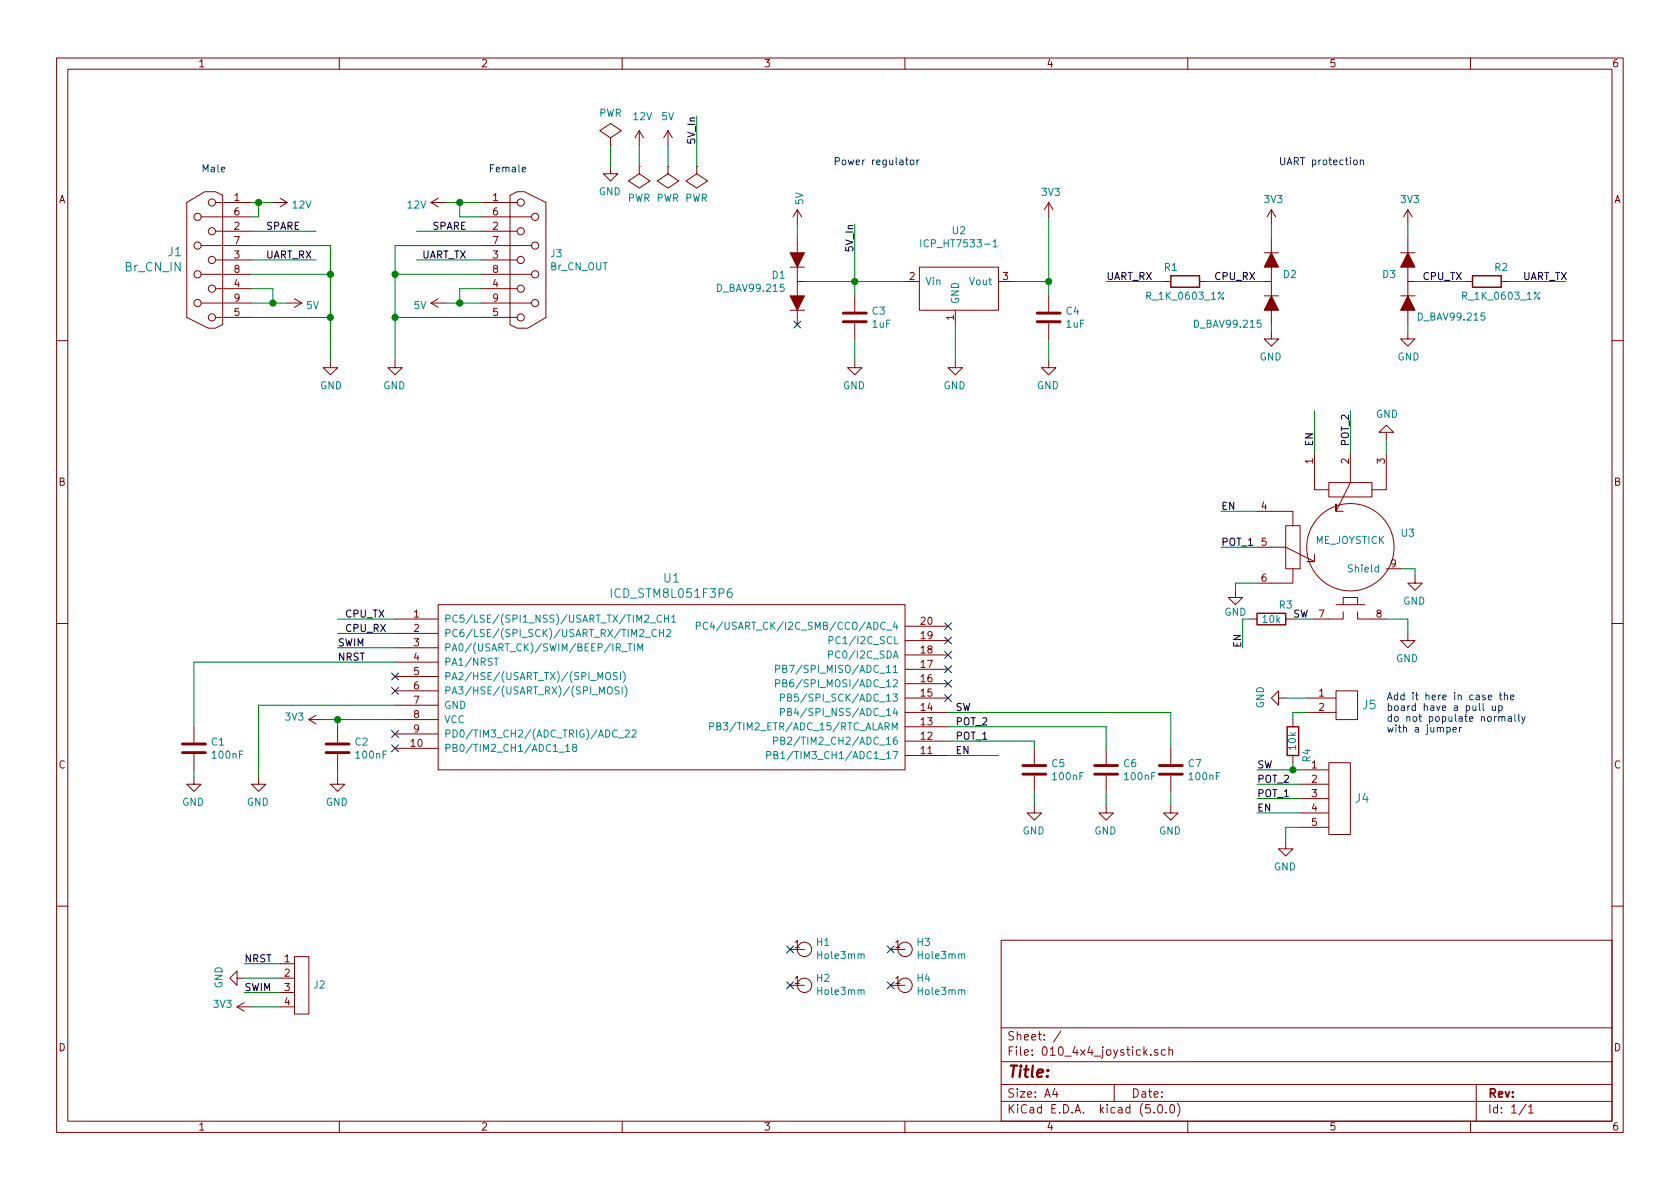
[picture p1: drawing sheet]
<svg xmlns="http://www.w3.org/2000/svg" width="297mm" height="210mm" viewBox="0 0 297 210" stroke-linecap="round" stroke-linejoin="round" font-family="sans-serif">
<g fill="none" stroke="#840000" stroke-width=".18">
<path d="M10 10.3h277v189.9h-277zM12 12.2h273v186.1h-273zM60 10.3v1.9M110 10.3v1.9M160 10.3v1.9M210 10.3v1.9M260 10.3v1.9M33 35.8l3.2-1.9h1.9l1.3 .6v22.9l-1.3 .6h-1.3l-3.8-1.9zM35.6 38.3h8.8M38.1 35.8h6.3M48.3 35.8h2.5M49.5 35l1.3 .8"/>
<path d="M50.8 35.8l-1.3 .8M76.2 35.8h2.5M76.2 35.8l1.3 .8M77.5 35l-1.3 .8M85.1 35.8h6.3M85.1 38.3h8.9M90.2 34.5l1.2-.6h1.3l3.8 1.9v20.3l-3.2 1.9h-1.9l-1.2-.6zM107.9 29.5v1.2h-1.2l1.2 1.3 1.3-1.3h-1.3M107.9 24.4l2-1.3-2-1.3-1.9 1.3 1.9 1.3v1.2M107.9 25.6h.1M113 29.5v1.2l1.9 1.3-1.9 1.3-1.9-1.3 1.9-1.3M113 29.5h.1"/>
<path d="M113 23.1l-.7 1.3M113 23.1v2.5M113 23.1l.8 1.3M118.1 29.5v1.2l1.9 1.3-1.9 1.3-1.9-1.3 1.9-1.3M118.1 29.5h.1M118.1 23.1l-.8 1.3M118.1 23.1v2.5M118.1 23.1l.8 1.3M123.2 29.5v1.2l1.9 1.3-1.9 1.3-1.9-1.3 1.9-1.3M123.2 29.5h.1M141 37.1v2.5M141 37.1l-.8 1.2"/>
<path d="M141 37.1l.7 1.2M185.4 35.8l-.7 1.3M185.4 35.8v2.5M185.4 35.8l.8 1.3M224.8 37.1v2.5M224.8 37.1l-.8 1.2M224.8 37.1l.8 1.2M248.9 37.1v2.5M248.9 37.1l-.7 1.2M248.9 37.1l.8 1.2M35.6 43.4h8.8M35.6 48.5h8.8"/>
<path d="M35.6 53.6h8.8M38.1 40.9h6.3M38.1 46h6.3M38.1 51h6.3M38.1 56.1h6.3M50.8 53.6h2.5M52.1 52.8l1.2 .8M53.3 53.6l-1.2 .8M76.2 53.6h2.5M76.2 53.6l1.3 .8M77.5 52.8l-1.3 .8M85.1 40.9h6.3"/>
<path d="M85.1 43.4h8.9M85.1 46h6.3M85.1 48.5h8.9M85.1 51h6.3M85.1 53.6h8.9M85.1 56.1h6.3M139.7 54.9h2.5M139.7 47.2h2.5M141 42.2v2.5M141 47.2v5.1M141 54.9v2.5M141 49.8h1.2"/>
<path d="M151.1 52.3v2.8M151.1 57.1v2.8M160 49.8h2.6M162.6 47.2h13.9v7.7h-13.9zM168.9 54.9v2.5M176.5 49.8h2.6M185.4 52.3v2.8M185.4 57.1v2.8M205.7 49.8h1.3M212.1 49.8h1.3M223.5 49.8h1.3M223.5 44.7h2.6"/>
<path d="M223.5 52.3h2.6M224.8 58.7v1.2h-1.3l1.3 1.3 1.3-1.3h-1.3M224.8 42.2v2.5M224.8 47.2v5.1M224.8 54.9v2.5M247.6 44.7h2.6M247.6 52.3h2.6M248.9 58.7v1.2h1.3l-1.3 1.3-1.3-1.3h1.3M248.9 49.8h1.3M248.9 42.2v2.5M248.9 47.2v5.1M248.9 54.9v2.5"/>
<path d="M259.1 49.8h1.2M265.4 49.8h1.3M10 60.2h2M58.4 63.7v1.3h1.3l-1.3 1.3-1.3-1.3h1.3M69.8 63.7v1.3h-1.2l1.2 1.3 1.3-1.3h-1.3M151.1 63.7v1.3h-1.2l1.2 1.3 1.3-1.3h-1.3M168.9 63.7v1.3h-1.3l1.3 1.3 1.3-1.3h-1.3M185.4 63.7v1.3h-1.3l1.3 1.3 1.3-1.3h-1.3M245.1 76.4h-1.3l1.3-1.2 1.3 1.2h-1.3v1.3M285 60.2h2M222.2 90.4h6.4v2.6M222.2 96.8h5.1l5.1 2.5h-1.3h1.3v-1.3"/>
<path d="M227.3 93h2.6v7.6h-2.6zM232.4 80.3v6.3h2.5M234.9 85.3h7.7v2.6h-7.7zM238.8 80.3v5l-2.6 5.1v-1.3v1.3h1.3M245.1 80.3v6.3h-2.5M10 110.3h2M69.8 109.5h7.7M69.8 112h7.7M69.8 114.5h7.7M69.8 117.1h7.7M69.8 119.6h7.7M77.5 106.9h82.5v29.2h-82.5z"/>
<path d="M160 118.4h7.6M160 115.8h7.6M160 113.3h7.6M160 110.7h7.6M218.4 104.4v1.3h-1.2l1.2 1.2 1.3-1.2h-1.3M221 109.5h1.2M227.3 109.5h1.3M228.6 100.6v2.5h-6.4M236.2 106.9h5.1M237.5 108.2v1.3h-5.1M237.5 106.9v-1.2h2.5v1.2M240 108.2v1.3h5.1"/>
<path d="M245.1 100.6h2.5M248.9 112v1.3h-1.3l1.3 1.2 1.3-1.2h-1.3M250.2 101.8v1.3h-1.3l1.3 1.3 1.3-1.3h-1.3M285 110.3h2M34.3 137.4v1.3h-1.3l1.3 1.2 1.3-1.2h-1.3M34.3 128.5v2.8M34.3 133.3v2.8M45.7 137.4v1.3h-1.3l1.3 1.2 1.3-1.2h-1.3M54.6 127.2l1.3 .8M54.6 127.2h2.5M55.9 126.5l-1.3 .7M59.7 137.4v1.3h-1.3l1.3 1.2 1.3-1.2h-1.3"/>
<path d="M59.7 128.5v2.8M59.7 133.3v2.8M69.8 127.2h7.7M69.8 132.3h7.7M69.8 122.2h7.7M69.8 124.7h7.7M69.8 129.8h7.7M160 133.6h7.6M160 131.1h7.6M160 128.5h7.6M160 126h7.6M160 123.4h7.6"/>
<path d="M160 120.9h7.6M182.9 132.3v2.8M182.9 137.2v2.7M195.6 132.3v2.8M195.6 137.2v2.7M207 132.3v2.8M207 137.2v2.7M226.1 123.4v1.3l-1.3-1.3 1.3-1.2v1.2h1.2M228.6 127.2v1.3M228.6 133.6v1.3M229.9 136.1h5M229.9 138.7h5"/>
<path d="M231.1 126h5.1M231.1 123.4h5.1M234.9 134.9h3.9v12.7h-3.9zM236.2 122.2h3.8v5h-3.8zM182.9 142.5v1.3h-1.3l1.3 1.2 1.2-1.2h-1.2M195.6 142.5v1.3h-1.3l1.3 1.2 1.2-1.2h-1.2M207 142.5v1.3h-1.3l1.3 1.2 1.3-1.2h-1.3M227.3 148.8v1.3h-1.2l1.2 1.3 1.3-1.3h-1.3M229.9 141.2h5M229.9 143.8h5M229.9 146.3h5M10 160.2h2"/>
<path d="M41.9 173v1.2l-1.3-1.2 1.3-1.3v1.3h1.3M41.9 178l1.3 .8M41.9 178h2.5M43.2 177.3l-1.3 .7M49.5 178h2.6M49.5 170.4h2.6M49.5 173h2.6M49.5 175.5h2.6M52.1 169.2h2.5v10.1h-2.5zM139.7 167.9h2.5M139.7 174.2h2.5M157.5 167.9h2.5"/>
<path d="M157.5 174.2h2.5M177 166.3h108v32h-108zM285 160.2h2M60 198.3v1.9M110 198.3v1.9M160 198.3v1.9M177 194.8h108M177 191.8h108M177 187.8h108M177 181.8h108M186.5 192.5l-.4 1h1M186.8 193v1"/>
<path d="M187.6 182.3l-1.3 2M197 191.8v3M203.5 186.5v.1M204 196.7v.1M204.7 185.7l-.4-.1-.2 .2 .1 .2 .5 .2v.3h-.6M204.8 195.5l.4-.2a.94 .94 0 0 1 0 1.5 .79 .79 0 0 1-.4-1.3zM206 185.7l-.4-.1-.3 .3 .2 .6h.5M206.2 196.7v.1M206.7 185.7l.2-.1 .4 .1v.9M206.7 185.1v1.5M207 195.4l.3-.1a.94 .94 0 0 1 0 1.5 .82 .82 0 0 1-.3-1.4zM208.2 195.1a1.71 1.71 0 0 1 0 2.3"/>
<path d="M210 198.3v1.9M260 198.3v1.9M261 191.8v6.5M269.8 195.2l-1.2 2M270.3 195.8l.4-.5v1.5M270.3 196.8h.8"/>
<circle cx="34.9" cy="38.3" r=".63"/>
<circle cx="37.5" cy="35.8" r=".63"/>
<circle cx="92.1" cy="35.8" r=".63"/>
<circle cx="94.6" cy="38.3" r=".63"/>
<circle cx="34.9" cy="53.6" r=".63"/>
<circle cx="34.9" cy="43.4" r=".63"/>
<circle cx="34.9" cy="48.5" r=".63"/>
<circle cx="37.5" cy="56.1" r=".63"/>
<circle cx="37.5" cy="51" r=".63"/>
<circle cx="37.5" cy="46" r=".63"/>
<circle cx="37.5" cy="40.9" r=".63"/>
<circle cx="92.1" cy="46" r=".63"/>
<circle cx="92.1" cy="56.1" r=".63"/>
<circle cx="92.1" cy="40.9" r=".63"/>
<circle cx="92.1" cy="51" r=".63"/>
<circle cx="94.6" cy="53.6" r=".63"/>
<circle cx="94.6" cy="43.4" r=".63"/>
<circle cx="94.6" cy="48.5" r=".63"/>
<circle cx="238.8" cy="96.8" r="7.7"/>
<circle cx="142.2" cy="174.2" r="1.27"/>
<circle cx="142.2" cy="167.9" r="1.27"/>
<circle cx="160" cy="174.2" r="1.27"/>
<circle cx="160" cy="167.9" r="1.27"/>
</g>
<g fill="none" stroke="#0000c2" stroke-width=".18">
<path d="M92.4 30l.6-.1-.1-.3h-.4l-.1 .1v.6h.5M160.1 28.3h.5M160.3 27.9v1.1l.3 .1M161 28.4l.2-.1 .3 .1 .1 .5-.1 .2h-.3l-.2-.1zM162.1 28.3v.8M162.5 28.3l-.4 .2M239.4 28.3h.3l.3 .2-.1 .6h-.4l-.1-.1zM240.5 28.4l.2-.1h.3l.1 .8M240.5 28.3v.8M255.8 128.7l.4-.1 .2 .2-.1 .6h-.5M256.9 129l.6-.1v-.2l-.4-.1-.2 .2 .1 .6h.5M258.1 128.6v.9"/>
<path d="M258.4 128.6l-.2 .1-.1 .1M261.6 124.4v1.1l.1 .1M262.2 124.4v1.1l.2 .1M263.1 123.3l.6-.1v-.2l-.4-.1-.2 .2 .1 .6h.5M263.9 124.8v.8h.3l.2-.1M264.4 124.8v.8M265 124.9l.4-.1 .2 .2-.1 .6h-.5M265 126.8l.2-.1 .3 .1 .1 .8M265 124.8v1.3M265.1 122.9h.5M265.3 122.5v1.1l.3 .1M265.6 126.9l.1-.2 .3 .1 .1 .8"/>
<path d="M266 123l.2-.1 .3 .1v.7M266 122.5v1.2M266.7 126.8h.5l.1 .8M267.1 123.3l.6-.1-.1-.2-.3-.1-.2 .2v.6h.5M267.3 127l-.5 .1-.2 .1 .1 .3h.6M267.8 126.3v1.1l.2 .2M268.5 126.3v1.1l.2 .2M269.1 126.7l.3 .9M269.7 126.7l-.5 1.2-.1 .1"/>
</g>
<g fill="none" stroke="#008400" stroke-width=".18">
<path d="M44.4 35.8h3.9M45.7 35.8v2.5h-1.3M78.7 35.8h6.4M81.3 35.8v2.5h3.8M107.9 25.6v3.9M113 25.6v3.9M118.1 25.6v3.9M123.2 20.6v8.9M141 39.6v2.6M151.1 39.6v12.7M185.4 38.3v14M224.8 39.6v2.6"/>
<path d="M248.9 39.6v2.6M44.4 53.6h6.4M44.4 51h3.9v2.6M44.4 40.9h11.5M44.4 43.4h14v20.3M44.4 48.5h14M44.4 46h11.5M44.4 56.1h14M69.8 48.5h15.3M69.8 56.1h15.3M73.7 40.9h11.4M73.7 46h11.4"/>
<path d="M78.7 53.6h6.4M85.1 51h-3.8v2.6M85.1 43.4h-15.3v20.3M142.2 49.8h17.8M151.1 59.9v3.8M168.9 57.4v6.3M179.1 49.8h6.3M185.4 59.9v3.8M195.6 49.8h10.1M213.4 49.8h10.1M224.8 57.4v1.3M248.9 57.4v1.3"/>
<path d="M250.2 49.8h8.9M266.7 49.8h10.2M232.4 72.6v7.7M238.8 72.6v7.7M245.1 77.7v2.6M215.9 96.8h6.3M215.9 90.4h6.3M59.7 109.5h10.1M59.7 112h10.1M59.7 114.5h10.1M69.8 117.1h-35.5v11.4M221 109.5h-1.3v5"/>
<path d="M222.2 103.1h-3.8v1.3M228.6 109.5h3.8M245.1 109.5h3.8v2.5M247.6 100.6h2.6v1.2M34.3 136.1v1.3M57.1 127.2h12.7M59.7 127.2v1.3M59.7 136.1v1.3M69.8 124.7h-24.1v12.7M167.6 133.6h8.9M167.6 131.1h15.3v1.2M167.6 128.5h28v3.8"/>
<path d="M167.6 126h39.4v6.3M182.9 139.9v2.6M195.6 139.9v2.6M207 139.9v2.6M222.2 138.7h7.7M222.2 136.1h7.7M227.3 123.4h3.8M228.6 134.9v1.2M231.1 126h-2.5v1.2M222.2 141.2h7.7M222.2 143.8h7.7M229.9 146.3h-2.6v2.5"/>
<path d="M43.2 170.4h6.3M43.2 173h6.3M43.2 175.5h6.3M44.4 178h5.1"/>
</g>
<g fill="#008400" stroke="#008400" stroke-width=".25">
<circle cx="48.3" cy="53.6" r=".51"/>
<circle cx="45.7" cy="35.8" r=".51"/>
<circle cx="58.4" cy="48.5" r=".51"/>
<circle cx="58.4" cy="56.1" r=".51"/>
<circle cx="81.3" cy="53.6" r=".51"/>
<circle cx="81.3" cy="35.8" r=".51"/>
<circle cx="69.9" cy="48.5" r=".51"/>
<circle cx="69.9" cy="56.1" r=".51"/>
<circle cx="59.7" cy="127.2" r=".51"/>
<circle cx="185.4" cy="49.8" r=".51"/>
<circle cx="151.1" cy="49.8" r=".51"/>
<circle cx="228.6" cy="136.1" r=".51"/>
</g>
<g fill="#840000" stroke="#840000" stroke-width=".18">
<path d="M139.7 52.3h2.5l-1.2 2.6z"/>
<path d="M139.7 44.7h2.5l-1.2 2.5z"/>
<path d="M224.8 44.7l1.3 2.5h-2.6z"/>
<path d="M224.8 52.3l1.3 2.6h-2.6z"/>
<path d="M248.9 44.7l1.3 2.5h-2.6z"/>
<path d="M248.9 52.3l1.3 2.6h-2.6z"/>
</g>
<path d="M207 48.8h5.1v2h-5.1zM260.3 48.8h5.1v2h-5.1zM222.2 108.5h5.1v2h-5.1zM227.6 128.5h2v5.1h-2z" fill="none" stroke="#840000" stroke-width=".25"/>
<g fill="none" stroke="#840000" stroke-width=".51">
<path d="M149.1 56.9h4.1M149.1 55.4h4.1M183.4 56.9h4.1M183.4 55.4h4.1M32.3 133.1h4M32.3 131.6h4M57.7 133.1h4M57.7 131.6h4M180.8 136.9h4.1M180.8 135.4h4.1M193.5 136.9h4.1M193.5 135.4h4.1"/>
<path d="M205 136.9h4M205 135.4h4"/>
</g>
<g fill="none" stroke="#008484" stroke-width=".18">
<path d="M162.8 42.4v1.3M175.6 42.7l.3-.3v1.3M175.6 43.7h.7M87.4 116.4h.7M87.7 116.4v1.2M107.2 119.1l.2-.2a.45 .45 0 0 1 .5 .4v.5l-.1 .3h-.5a1 1 0 0 1-.1-1zM109.1 119l-.4-.1-.2 .1v.5l.5 .2 .1 .3-.2 .2-.5-.1M109.7 118.9v1.3M109.9 115.2h1M110.2 118.7a1.47 1.47 0 0 1 0 2M111 113.8h.8M111.4 113.8v1.3"/>
<path d="M112.2 113.8v1.3M112.8 115.1v-1.3l.4 1 .4-1v1.3M114 112.7h1M115 110.2h.9M116.1 111.4a.6 .6 0 0 0-.9 .4 .6 .6 0 0 0 .6 .8l.3-.2M116.6 111.3v1.3M116.6 111.9h.7M116.9 108.9a.6 .6 0 0 0-.8 .4 .6 .6 0 0 0 .6 .7l.2-.1M117.3 111.3v1.3M117.5 108.8v1.2M117.5 109.4h.7M117.9 111.4l.4-.1 .3 .4-.8 .9h.8"/>
<path d="M118.2 108.8v1.2M118.8 109.1l.3-.3v1.2M118.8 110h.7M123.1 110.7l.6-.1 .2-.1-.1-.3-.2-.2h-.5v1.3M125.1 110.2a.51 .51 0 0 0-.6 0 .51 .51 0 0 0-.2 .6 .46 .46 0 0 0 .3 .5 .46 .46 0 0 0 .5-.1M125.9 110l-.3 .9h.8M137.1 118.3l.7-.1v-.4l-.7-.2v1.3M138.4 118.3l.6-.1 .1-.2-.1-.2-.6-.2v1.3h.5l.2-.1v-.3l-.3-.2M146.5 115.8l.7-.1v-.5l-.7-.1v1.3M146.6 113.2h.6v-.5l-.1-.1h-.5v1.2M98.8 133h1M100 132l.4-.4v1.3"/>
<path d="M100 132.9h.7M101.5 132.2l-.3-.3 .1-.2 .4-.1 .2 .1v.3l-.6 .2-.1 .2v.3l.3 .2 .3-.1 .2-.1-.1-.4-.2-.1M107.5 121.6l.2-.1a.47 .47 0 0 1 .6 .4l-.1 .6-.3 .2h-.3a1 1 0 0 1-.1-1.1zM109.3 130.5h1M109.4 121.5h-.4l-.2 .1v.4l.6 .2v.3l-.2 .2h-.5M110 121.5v1.2M110.5 121.3a1.47 1.47 0 0 1 0 1.9M110.5 129.2l.5-.1 .3 .3-.8 .9h.8M111.8 129.2l.4-.1 .3 .3-.1 .2-.7 .7h.8M125.5 128.5l.6-.1v-.5l-.1-.1h-.5v1.3M126.7 128.4h.6l.1-.2v-.3l-.7-.1v1.3h.5l.2-.1 .1-.4-.3-.2M135.6 133.5l.6-.1v-.4l-.1-.1h-.5v1.3"/>
<path d="M136.8 131h.6l.1-.2-.1-.3-.1-.2h-.5v1.3M136.8 133.5l.6-.1 .1-.2-.1-.2-.6-.1v1.3h.5l.2-.2 .1-.3-.3-.2M137.1 120.8l.7-.1v-.4l-.7-.1v1.3M138 125.9l.7-.1v-.4l-.2-.1h-.5v1.2M138 123.4l.7-.1v-.4l-.2-.2h-.5v1.3M138 131l.6-.1 .1-.4-.7-.2v1.3h.5l.3-.2v-.2l-.3-.2M138.4 120.8l.6-.1 .1-.2-.1-.2-.6-.1v1.3h.5l.2-.2v-.3l-.3-.2M139.3 125.9l.5-.1 .1-.2v-.2l-.6-.1v1.2h.5l.1-.1 .1-.3-.3-.2M139.3 123.3h.5l.1-.2v-.2l-.6-.2v1.3h.5l.1-.1 .1-.3-.3-.3"/>
</g>
<g fill="none" stroke="#000084" stroke-width=".18">
<path d="M140.4 56.8l1.2 1.2M141.6 56.8l-1.2 1.2M69.2 119l1.3 1.2M70.5 119l-1.3 1.2M167 117.7l1.2 1.3M167 115.2l1.2 1.2M167 112.7l1.2 1.2M167 110.1l1.2 1.2M168.2 117.7l-1.2 1.3M168.2 115.2l-1.2 1.2M168.2 112.7l-1.2 1.2M168.2 110.1l-1.2 1.2"/>
<path d="M69.2 121.6l1.3 1.2M69.2 131.7l1.3 1.2M69.2 129.2l1.3 1.2M70.5 121.6l-1.3 1.2M70.5 131.7l-1.3 1.2M70.5 129.2l-1.3 1.2M167 120.3l1.2 1.2M167 122.8l1.2 1.2M168.2 120.3l-1.2 1.2M168.2 122.8l-1.2 1.2M139.1 167.3l1.2 1.2M139.1 173.6l1.2 1.2"/>
<path d="M140.3 167.3l-1.2 1.2M140.3 173.6l-1.2 1.2M156.9 173.6l1.2 1.2M156.9 167.3l1.2 1.2M158.1 173.6l-1.2 1.2M158.1 167.3l-1.2 1.2"/>
</g>
<text font-size="2.8" fill="#840000" x="178" y="190.5">Title:</text>
<g font-size="2.1" fill="#008484">
<text x="29.7" y="45.3">J1</text>
<text x="22.1" y="48">Br_CN_IN</text>
<text x="108.6" y="105.7">ICD_STM8L051F3P6</text>
<text x="117.4" y="103">U1</text>
<text x="240.9" y="125.4">J5</text>
<text x="239.7" y="141.9">J4</text>
</g>
<g font-size="2.1" fill="#840000">
<text x="178" y="184">Sheet: /</text>
<text x="178" y="186.7">File: 010_4x4_joystick.sch</text>
<text x="178" y="196.9">KiCad E.D.A. kicad (5.0.0)</text>
<text x="178" y="194.1">Size: A4</text>
<text x="200" y="194.1">Date:</text>
<text x="263" y="194.1">Rev:</text>
<text x="263" y="196.9">Id: 1/1</text>
</g>
<g font-size="1.8" fill="#840000">
<text x="35" y="11.9">1</text>
<text x="85" y="11.9">2</text>
<text x="135" y="11.9">3</text>
<text x="185" y="11.9">4</text>
<text x="235" y="11.9">5</text>
<text x="285" y="11.9">6</text>
<text x="10.4" y="35.9">A</text>
<text x="41.4" y="35.6">1</text>
<text x="87.1" y="35.6">1</text>
<text x="285.4" y="35.9">A</text>
<text x="41.4" y="40.6">2</text>
<text x="41.4" y="38.1">6</text>
<text x="87.1" y="40.6">2</text>
<text x="87.1" y="38.1">6</text>
<text x="41.4" y="45.7">3</text>
<text x="41.4" y="43.2">7</text>
<text x="87.1" y="45.7">3</text>
<text x="87.1" y="43.2">7</text>
<text x="41.4" y="50.8">4</text>
<text x="41.4" y="48.3">8</text>
<text x="41.4" y="53.3">9</text>
<text x="87.1" y="50.8">4</text>
<text x="87.1" y="48.3">8</text>
<text x="87.1" y="53.3">9</text>
<text x="160.8" y="49.5">2</text>
<text x="177.3" y="49.5">3</text>
<text x="41.4" y="55.9">5</text>
<text x="87.1" y="55.9">5</text>
<text x="168.7" y="56.6" transform="rotate(-90 168.7 56.6)">1</text>
<text x="232.2" y="82" transform="rotate(-90 232.2 82)">1</text>
<text x="238.5" y="82" transform="rotate(-90 238.5 82)">2</text>
<text x="244.9" y="82" transform="rotate(-90 244.9 82)">3</text>
<text x="10.4" y="85.9">B</text>
<text x="285.4" y="85.9">B</text>
<text x="223" y="90.2">4</text>
<text x="223" y="96.5">5</text>
<text x="245.9" y="100.3">9</text>
<text x="223" y="102.9">6</text>
<text x="73.2" y="109.2">1</text>
<text x="73.2" y="111.8">2</text>
<text x="162.9" y="113">19</text>
<text x="162.9" y="110.5">20</text>
<text x="233.2" y="109.2">7</text>
<text x="243.4" y="109.2">8</text>
<text x="73.2" y="114.3">3</text>
<text x="73.2" y="116.8">4</text>
<text x="73.2" y="119.4">5</text>
<text x="162.9" y="118.1">17</text>
<text x="162.9" y="115.6">18</text>
<text x="73.2" y="121.9">6</text>
<text x="73.2" y="124.5">7</text>
<text x="162.9" y="125.7">14</text>
<text x="162.9" y="123.2">15</text>
<text x="162.9" y="120.6">16</text>
<text x="233.2" y="123.2">1</text>
<text x="233.2" y="125.7">2</text>
<text x="73.2" y="127">8</text>
<text x="73.2" y="129.5">9</text>
<text x="162.9" y="130.8">12</text>
<text x="162.9" y="128.3">13</text>
<text x="10.4" y="135.9">C</text>
<text x="72.7" y="132.1">10</text>
<text x="162.9" y="133.3">11</text>
<text x="231.9" y="135.9">1</text>
<text x="285.4" y="135.9">C</text>
<text x="231.9" y="138.4">2</text>
<text x="231.9" y="141">3</text>
<text x="231.9" y="143.5">4</text>
<text x="231.9" y="146">5</text>
<text x="140.5" y="167.6">1</text>
<text x="158.3" y="167.6">1</text>
<text x="50.3" y="170.2">1</text>
<text x="50.3" y="172.7">2</text>
<text x="140.5" y="174">1</text>
<text x="158.3" y="174">1</text>
<text x="50.3" y="175.3">3</text>
<text x="50.3" y="177.8">4</text>
<text x="10.4" y="185.9">D</text>
<text x="285.4" y="185.9">D</text>
<text x="35" y="199.9">1</text>
<text x="85" y="199.9">2</text>
<text x="135" y="199.9">3</text>
<text x="185" y="199.9">4</text>
<text x="235" y="199.9">5</text>
<text x="285" y="199.9">6</text>
</g>
<g font-size="1.8" fill="#008484">
<text x="105.9" y="20.6">PWR</text>
<text x="112" y="21.3">12V</text>
<text x="117" y="21.3">5V</text>
<text x="105.9" y="34.5">GND</text>
<text x="110.9" y="35.7">PWR PWR PWR</text>
<text x="184.2" y="34.6">3V3</text>
<text x="223.6" y="35.9">3V3</text>
<text x="247.7" y="35.9">3V3</text>
<text x="51.8" y="36.9">12V</text>
<text x="72.1" y="36.9">12V</text>
<text x="142" y="36.2" transform="rotate(-90 142 36.2)">5V</text>
<text x="168.4" y="41.4">U2</text>
<text x="97.3" y="47.8">Br_CN_OUT</text>
<text x="97.4" y="45.5">J3</text>
<text x="163.7" y="43.7">ICP_HT7533-1</text>
<text x="205.9" y="47.9">R1</text>
<text x="264.3" y="47.9">R2</text>
<text x="127.1" y="51.6">D_BAV99.215</text>
<text x="136.6" y="49.3">D1</text>
<text x="163.6" y="50.4">Vin</text>
<text x="169.5" y="53.8" transform="rotate(-90 169.5 53.8)">GND</text>
<text x="171.6" y="50.4">Vout</text>
<text x="203.1" y="53">R_1K_0603_1%</text>
<text x="226.9" y="49.2">D2</text>
<text x="244.5" y="49.2">D3</text>
<text x="258.9" y="53">R_1K_0603_1%</text>
<text x="54.2" y="54.7">5V</text>
<text x="73.2" y="54.7">5V</text>
<text x="154.3" y="55.6">C3</text>
<text x="154.3" y="58">1uF</text>
<text x="188.5" y="55.6">C4</text>
<text x="188.6" y="58">1uF</text>
<text x="211.4" y="58">D_BAV99.215</text>
<text x="251" y="56.7">D_BAV99.215</text>
<text x="222.7" y="63.7">GND</text>
<text x="247.1" y="63.7">GND</text>
<text x="56.6" y="68.8">GND</text>
<text x="67.8" y="68.8">GND</text>
<text x="149" y="68.8">GND</text>
<text x="166.8" y="68.8">GND</text>
<text x="183.3" y="68.8">GND</text>
<text x="243.3" y="73.9">GND</text>
<text x="247.8" y="94.9">U3</text>
<text x="232.5" y="96.2">ME_JOYSTICK</text>
<text x="238.8" y="101.2">Shield</text>
<text x="226.2" y="107.6">R3</text>
<text x="248.1" y="106.9">GND</text>
<text x="78.5" y="110.1">PC5/LSE/(SPI1_NSS)/USART_TX/TIM2_CH1</text>
<text x="78.5" y="112.6">PC6/LSE/(SPI_SCK)/USART_RX/TIM2_CH2</text>
<text x="126.6" y="111.4">PC4/USART_CK/I2C_SMB/CCO/ADC_4</text>
<text x="147.8" y="113.9">PC1/I2C_SCL</text>
<text x="216.5" y="108.9">GND</text>
<text x="223.3" y="110.2">10k</text>
<text x="78.5" y="115.2">PA0/(USART_CK)/SWIM/BEEP/IR_TIM</text>
<text x="78.5" y="117.7">PA1/NRST</text>
<text x="139.4" y="119">PB7/SPI_MISO/ADC_11</text>
<text x="147.6" y="116.5">PC0/I2C_SDA</text>
<text x="246.8" y="117.1">GND</text>
<text x="78.5" y="120.3">PA2/HSE/(USART_TX)/(SPI_MOSI)</text>
<text x="78.5" y="122.8">PA3/HSE/(USART_RX)/(SPI_MOSI)</text>
<text x="78.5" y="125.3">GND</text>
<text x="139.4" y="121.5">PB6/SPI_MOSI/ADC_12</text>
<text x="140.2" y="124.1">PB5/SPI_SCK/ADC_13</text>
<text x="223.5" y="125.3" transform="rotate(-90 223.5 125.3)">GND</text>
<text x="37.4" y="131.8">C1</text>
<text x="50.5" y="127.4">3V3</text>
<text x="62.8" y="131.8">C2</text>
<text x="78.5" y="127.9">VCC</text>
<text x="78.5" y="130.4">PD0/TIM3_CH2/(ADC_TRIG)/ADC_22</text>
<text x="127.8" y="129.2">PB3/TIM2_ETR/ADC_15/RTC_ALARM</text>
<text x="139.2" y="131.7">PB2/TIM2_CH2/ADC_16</text>
<text x="140.3" y="126.6">PB4/SPI_NSS/ADC_14</text>
<text x="37.7" y="134.2">100nF</text>
<text x="63.1" y="134.2">100nF</text>
<text x="78.5" y="133">PB0/TIM2_CH1/ADC1_18</text>
<text x="138.3" y="134.2">PB1/TIM3_CH1/ADC1_17</text>
<text x="186" y="135.7">C5</text>
<text x="186.3" y="138">100nF</text>
<text x="198.7" y="135.7">C6</text>
<text x="199" y="138">100nF</text>
<text x="210.1" y="135.7">C7</text>
<text x="210.4" y="138">100nF</text>
<text x="229.2" y="132.5" transform="rotate(-90 229.2 132.5)">10k</text>
<text x="231.7" y="134.7" transform="rotate(-90 231.7 134.7)">R4</text>
<text x="32.2" y="142.5">GND</text>
<text x="43.6" y="142.5">GND</text>
<text x="57.6" y="142.5">GND</text>
<text x="180.8" y="147.6">GND</text>
<text x="193.5" y="147.6">GND</text>
<text x="204.9" y="147.6">GND</text>
<text x="225.2" y="153.9">GND</text>
<text x="144.4" y="167.3">H1</text>
<text x="162.2" y="167.3">H3</text>
<text x="144.4" y="173.6">H2</text>
<text x="144.7" y="169.6">Hole3mm</text>
<text x="162.2" y="173.6">H4</text>
<text x="162.5" y="169.6">Hole3mm</text>
<text x="37.8" y="178.2">3V3</text>
<text x="39.3" y="174.8" transform="rotate(-90 39.3 174.8)">GND</text>
<text x="55.5" y="174.8">J2</text>
<text x="144.7" y="175.9">Hole3mm</text>
<text x="162.5" y="175.9">Hole3mm</text>
</g>
<g font-size="1.8">
<text x="122.9" y="25.6" transform="rotate(-90 122.9 25.6)">5V_In</text>
<text x="47" y="40.6">SPARE</text>
<text x="76.5" y="40.6">SPARE</text>
<text x="47" y="45.7">UART_RX</text>
<text x="74.4" y="45.7">UART_TX</text>
<text x="150.9" y="44.7" transform="rotate(-90 150.9 44.7)">5V_In</text>
<text x="195.6" y="49.5">UART_RX</text>
<text x="214.6" y="49.5">CPU_RX</text>
<text x="251.5" y="49.5">CPU_TX</text>
<text x="269.2" y="49.5">UART_TX</text>
<text x="232.2" y="79" transform="rotate(-90 232.2 79)">EN</text>
<text x="238.5" y="79" transform="rotate(-90 238.5 79)">POT_2</text>
<text x="215.9" y="90.2">EN</text>
<text x="215.9" y="96.5">POT_1</text>
<text x="61" y="109.2">CPU_TX</text>
<text x="61" y="111.8">CPU_RX</text>
<text x="228.6" y="109.2">SW</text>
<text x="59.7" y="114.3">SWIM</text>
<text x="59.7" y="116.8">NRST</text>
<text x="219.5" y="114.5" transform="rotate(-90 219.5 114.5)">EN</text>
<text x="168.9" y="125.7">SW</text>
<text x="168.9" y="130.8">POT_1</text>
<text x="168.9" y="128.3">POT_2</text>
<text x="168.9" y="133.3">EN</text>
<text x="222.2" y="135.9">SW</text>
<text x="222.2" y="141">POT_1</text>
<text x="222.2" y="143.5">EN</text>
<text x="222.2" y="138.4">POT_2</text>
<text x="43.2" y="170.2">NRST</text>
<text x="43.2" y="175.3">SWIM</text>
</g>
<g font-size="1.8" fill="#0000c2">
<text x="147.3" y="29.2">Power regulator</text>
<text x="226.1" y="29.2">UART protection</text>
<text x="35.6" y="30.5">Male</text>
<text x="86.4" y="30.5">Female</text>
<text x="245.1" y="123.8">Add it here in case the</text>
<text x="245.1" y="125.7">board have a pull up</text>
<text x="245.1" y="127.6">do not populate normally</text>
<text x="245.1" y="129.5">with a jumper</text>
</g>
</svg>
